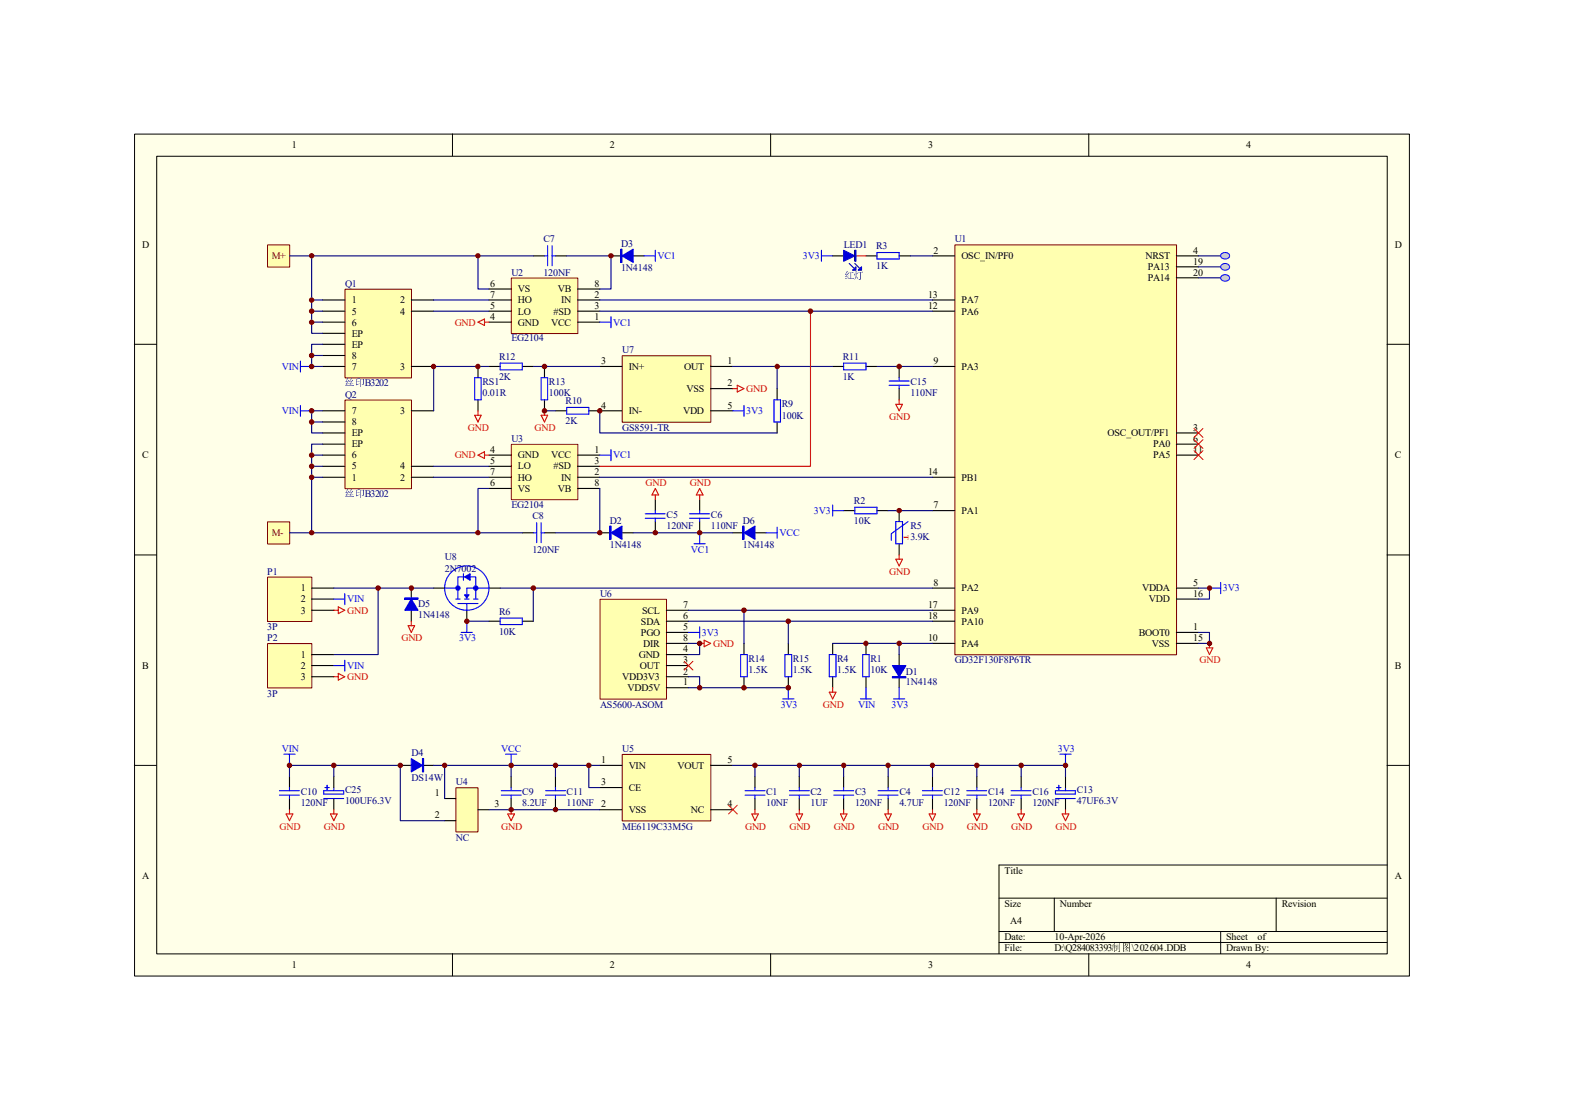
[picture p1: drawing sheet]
<svg xmlns="http://www.w3.org/2000/svg" width="297mm" height="210mm" viewBox="0 0 297 210" stroke-linecap="round" stroke-linejoin="round" font-family="sans-serif">
<path d="M25.4 25.4h241.1v159.2h-241.1z" fill="#ffffe8"/>
<g fill="none" stroke="#000" stroke-width=".19">
<path d="M25.4 25.4h241.1v159.2h-241.1zM29.6 29.5h232.7v150.9h-232.7zM85.6 25.3v4.2M145.7 25.3v4.2M205.9 25.3v4.2M25.4 65.1h4.2M262.3 65.1h4.1M25.4 104.9h4.2M262.3 104.9h4.1M25.4 144.7h4.2M262.3 144.7h4.1M188.9 169.8h73.4"/>
<path d="M188.9 176.1h73.4M188.9 178.2h73.4M199.3 169.8v6.3M230.8 176.1v4.2M241.3 169.8v6.3M262.3 163.6h-73.4v16.7M85.6 180.3v4.2M145.7 180.3v4.2M205.9 180.3v4.2"/>
</g>
<g fill="none" stroke="#000" stroke-width=".21">
<path d="M100.8 48.4h2.2M105 48.4h2.1M163.7 48.4h2.1M170 48.4h2.1M90.4 69.3v2.1M90.4 75.6v2.1M92.5 69.3h2.1M98.8 69.3h2M103 69.3v2.1M103 75.6v2.1M105 77.7h2.1M111.3 77.7h2.1"/>
<path d="M146.9 73.5v2.1M146.9 79.8v2.1M157.4 69.3h2.1M163.7 69.3h2.1M170 69.3v2.1M170 73.5v2.1M123.9 94.4v2.2M123.9 98.6v2.2M132.3 94.4v2.2M132.3 98.6v2.2M159.5 96.6h2.1M165.8 96.6h2.1"/>
<path d="M170 96.6v2M92.5 117.5h2.1M98.8 117.5h2M98.8 100.8h2M103 100.8h2M170 102.8v2.1M140.7 121.7v2.1M140.7 128v2M149.1 121.7v2.1M149.1 128v2M157.4 121.7v2.1M157.4 128v2"/>
<path d="M163.7 121.7v2.1M163.7 128v2M170 123.8v2.1M54.7 146.8v2.1M54.7 151v2.1M63.1 146.8v2.1M63.1 151v2.1M96.6 146.8v2.1M96.6 151v2.1M105 146.8v2.1M105 151v2.1M142.7 146.8v2.1"/>
<path d="M142.7 151v2.1M151.1 146.8v2.1M151.1 151v2.1M159.5 146.8v2.1M159.5 151v2.1M167.9 146.8v2.1M167.9 151v2.1M176.3 146.8v2.1M176.3 151v2.1M184.7 146.8v2.1M184.7 151v2.1M193.1 146.8v2.1"/>
<path d="M193.1 151v2.1M201.5 146.8v2.1M201.5 151v2.1"/>
</g>
<g fill="none" stroke="#00f" stroke-width=".21">
<path d="M103 48.4h.5M103.5 46.5v3.7M104.4 48.4h.6M104.4 46.5v3.7M165.8 47.8h4.2v1.2h-4.2zM89.7 71.4h1.3v4.2h-1.3zM94.6 68.7h4.2v1.2h-4.2zM102.3 71.4h1.2v4.2h-1.2zM107.1 77h4.2v1.3h-4.2zM146.3 75.6h1.3v4.2h-1.3zM159.5 68.7h4.2v1.2h-4.2zM168.1 72.1h3.8"/>
<path d="M168.1 72.9h3.8M170 71.4v.7M170 72.9v.6M101.5 98.8v3.8M102.3 98.8v3.8M122 97.2h3.8M122 98h3.8M123.9 96.6v.6M123.9 98v.6M130.4 97.2h3.8M130.4 98h3.8M132.3 96.6v.6"/>
<path d="M132.3 98v.6M161.6 95.9h4.2v1.3h-4.2zM169.4 98.6h1.2v4.2h-1.2zM171.7 98.6l-3.2 2.3v1.3M94.6 116.9h4.2v1.2h-4.2zM100.8 100.8h.7M102.3 100.8h.7M140 123.8h1.3v4.2h-1.3zM148.4 123.8h1.3v4.2h-1.3zM156.8 123.8h1.3v4.2h-1.3zM163.1 123.8h1.2v4.2h-1.2zM52.8 150.4h3.8"/>
<path d="M52.8 149.5h3.8M54.7 148.9v.6M54.7 150.4v.6M61.2 149.5h3.8v.7h-3.8zM61.2 151h3.8M61.4 148.9h.9M61.8 148.5v.8M63.1 148.9v.6M94.8 150.4h3.7M94.8 149.5h3.7M96.6 148.9v.6M96.6 150.4v.6"/>
<path d="M103.2 150.4h3.7M103.2 149.5h3.7M105 148.9v.6M105 150.4v.6M140.9 150.4h3.7M140.9 149.5h3.7M142.7 148.9v.6M142.7 150.4v.6M149.3 150.4h3.7M149.3 149.5h3.7M151.1 148.9v.6M151.1 150.4v.6"/>
<path d="M157.6 150.4h3.8M157.6 149.5h3.8M159.5 148.9v.6M159.5 150.4v.6M166 150.4h3.8M166 149.5h3.8M167.9 148.9v.6M167.9 150.4v.6M174.4 150.4h3.8M174.4 149.5h3.8M176.3 148.9v.6M176.3 150.4v.6"/>
<path d="M182.8 150.4h3.8M182.8 149.5h3.8M184.7 148.9v.6M184.7 150.4v.6M191.2 150.4h3.7M191.2 149.5h3.7M193.1 148.9v.6M193.1 150.4v.6M199.6 149.5h3.7v.7h-3.7zM199.6 151h3.7M199.8 148.9h.8M200.2 148.5v.8"/>
<path d="M201.5 148.9v.6"/>
</g>
<path d="M168.7 125.9h2.6l-1.3 2.1z" fill="#00f"/>
<path d="M168.7 125.9h2.6l-1.3 2.1zM168.7 128h2.6v.2h-2.6zM168.7 128.1h2.6" fill="none" stroke="#00f" stroke-width=".21"/>
<path d="M117.6 100.8h2.1M170 128v2" fill="none" stroke="#000" stroke-width=".21"/>
<path d="M115.5 100.8l2.1-1.3v2.5z" fill="#00f"/>
<path d="M115.3 99.5h.2v2.5h-.2zM115.4 99.5v2.5M115.5 100.8l2.1-1.3v2.5z" fill="none" stroke="#00f" stroke-width=".21"/>
<path d="M119.7 48.4h2.1M113.4 100.8h2.1" fill="none" stroke="#000" stroke-width=".21"/>
<path d="M117.6 48.4l2.1-1.3v2.5z" fill="#00f"/>
<path d="M117.4 47.1h.2v2.5h-.2zM117.5 47.1v2.5M117.6 48.4l2.1-1.3v2.5z" fill="none" stroke="#00f" stroke-width=".21"/>
<path d="M115.5 48.4h2.1M77.8 115.4v2.1" fill="none" stroke="#000" stroke-width=".21"/>
<path d="M77.8 113.3l1.2 2.1h-2.5z" fill="#00f"/>
<path d="M76.5 113.1h2.5v.2h-2.5zM76.5 113.2h2.5M77.8 113.3l1.2 2.1h-2.5z" fill="none" stroke="#00f" stroke-width=".21"/>
<path d="M77.8 111.2v2.1M142.7 100.8h2.2" fill="none" stroke="#000" stroke-width=".21"/>
<path d="M140.7 100.8l2-1.3v2.5z" fill="#00f"/>
<path d="M140.5 99.5h.2v2.5h-.2zM140.6 99.5v2.5M140.7 100.8l2-1.3v2.5z" fill="none" stroke="#00f" stroke-width=".21"/>
<path d="M138.6 100.8h2.1M75.7 144.7h2.1" fill="none" stroke="#000" stroke-width=".21"/>
<path d="M77.8 143.5l2.1 1.2-2.1 1.3z" fill="#00f"/>
<path d="M84.1 111.2h2.5v2.1M86.6 114.1h3.8M87.8 113.3h.9M89.5 113.3h.9M77.8 143.5l2.1 1.2-2.1 1.3zM79.9 143.5h.2v2.5h-.2zM80 143.5v2.5" fill="none" stroke="#00f" stroke-width=".21"/>
<path d="M88.3 115.4v2.1M79.9 144.7h2.1" fill="none" stroke="#000" stroke-width=".21"/>
<path d="M87.8 109.1l1.1-.6v1.2z" fill="#00f"/>
<path d="M86.6 111.2v-2.1h3.4v2.1M87.8 109.1l1.1-.6v1.2z" fill="none" stroke="#00f" stroke-width=".21"/>
<circle cx="86.6" cy="111.2" r=".42" fill="#00f"/>
<circle cx="86.6" cy="111.2" r=".42" fill="none" stroke="#00f" stroke-width=".19"/>
<circle cx="90" cy="111.2" r=".43" fill="#00f"/>
<circle cx="90" cy="111.2" r=".43" fill="none" stroke="#00f" stroke-width=".19"/>
<path d="M87.8 112.5h.9l-.4 .6z" fill="#00f"/>
<g fill="none" stroke="#00f" stroke-width=".21">
<path d="M86.2 113.3h.8M87.6 108.5v1.2M87.8 112.5h.9l-.4 .6zM88.3 114.1v1.3M90 111.2v2.1M92.5 111.2h-4.2v2.1"/>
<circle cx="88.3" cy="111.2" r="4.2"/>
</g>
<path d="M82 111.2h2.1M92.5 111.2h2.1" fill="none" stroke="#000" stroke-width=".21"/>
<path d="M180.6 46.4h41.9v77.4h-41.9z" fill="#ffffb0"/>
<path d="M180.5 46.3h42v77.5h-42z" fill="none" stroke="#7f0000" stroke-width=".19"/>
<g fill="none" stroke="#000" stroke-width=".21">
<path d="M176.3 48.4h4.2M176.3 58.8h4.2M176.3 56.7h4.2M222.4 48.4h4.2M222.4 50.5h4.2M222.4 52.5h4.2M176.3 69.3h4.2M176.3 96.6h4.2M176.3 90.3h4.2M222.4 81.9h4.2M222.4 84h4.2M222.4 86.1h4.2"/>
<path d="M176.3 111.2h4.2M176.3 115.4h4.2M176.3 117.5h4.2M222.4 119.6h4.2M222.4 111.2h4.2M222.4 113.3h4.2M176.3 121.7h4.2M222.4 121.7h4.2"/>
</g>
<path d="M96.7 52.6h12.6v10.5h-12.6z" fill="#ffffb0"/>
<path d="M96.7 52.6h12.6v10.5h-12.6z" fill="none" stroke="#7f0000" stroke-width=".19"/>
<path d="M92.5 56.7h4.1M92.5 58.8h4.1M92.5 54.7h4.1M109.2 56.7h4.2M109.2 58.8h4.2M109.2 54.7h4.2M92.5 60.9h4.1M109.2 60.9h4.2" fill="none" stroke="#000" stroke-width=".21"/>
<path d="M96.7 84.1h12.6v10.4h-12.6z" fill="#ffffb0"/>
<path d="M96.7 84h12.6v10.5h-12.6z" fill="none" stroke="#7f0000" stroke-width=".19"/>
<path d="M92.5 86.1h4.1M92.5 90.3h4.1M92.5 88.2h4.1M92.5 92.4h4.1M109.2 86.1h4.2M109.2 90.3h4.2M109.2 88.2h4.2M109.2 92.4h4.2" fill="none" stroke="#000" stroke-width=".21"/>
<path d="M117.7 142.7h16.7v12.5h-16.7z" fill="#ffffb0"/>
<path d="M117.6 142.7h16.8v12.5h-16.8z" fill="none" stroke="#7f0000" stroke-width=".19"/>
<path d="M113.4 144.7h4.2M113.4 153.1h4.2M113.4 148.9h4.2M134.4 144.7h4.2M134.4 153.1h4.2" fill="none" stroke="#000" stroke-width=".21"/>
<path d="M113.5 113.4h12.5v18.8h-12.5z" fill="#ffffb0"/>
<path d="M113.4 113.3h12.6v18.9h-12.6z" fill="none" stroke="#7f0000" stroke-width=".19"/>
<path d="M126 119.6h4.2M126 117.5h4.2M126 115.4h4.2M126 130h4.2M126 128h4.2M126 125.9h4.2M126 123.8h4.2M126 121.7h4.2" fill="none" stroke="#000" stroke-width=".21"/>
<path d="M117.7 67.3h16.7v12.5h-16.7z" fill="#ffffb0"/>
<path d="M117.6 67.3h16.8v12.5h-16.8z" fill="none" stroke="#7f0000" stroke-width=".19"/>
<path d="M113.4 69.3h4.2M113.4 77.7h4.2M134.4 69.3h4.2M134.4 73.5h4.2M134.4 77.7h4.2" fill="none" stroke="#000" stroke-width=".21"/>
<path d="M50.6 109.2h8.4v8.3h-8.4z" fill="#ffffb0"/>
<path d="M50.6 109.1h8.4v8.4h-8.4z" fill="none" stroke="#7f0000" stroke-width=".19"/>
<path d="M58.9 111.2h4.2M58.9 113.3h4.2M58.9 115.4h4.2" fill="none" stroke="#000" stroke-width=".21"/>
<path d="M50.6 121.8h8.4v8.3h-8.4z" fill="#ffffb0"/>
<path d="M50.6 121.7h8.4v8.4h-8.4z" fill="none" stroke="#7f0000" stroke-width=".19"/>
<path d="M58.9 123.8h4.2M58.9 125.9h4.2M58.9 128h4.2" fill="none" stroke="#000" stroke-width=".21"/>
<path d="M82 144.7h31.4M96.6 144.7v2.1M96.6 153.1h16.8M105 144.7v2.1M111.3 144.7v4.2h2.1" fill="none" stroke="#00007f" stroke-width=".21"/>
<path d="M96 153.9h1.3l-.7 1.3zM96.6 153.1v.8" fill="none" stroke="#f00" stroke-width=".21"/>
<path d="M95.6 142.6h2.1M96.6 142.6v2.1" fill="none" stroke="#00f" stroke-width=".21"/>
<path d="M86.2 149h4.2v8.3h-4.2z" fill="#ffffb0"/>
<path d="M86.2 149h4.2v8.3h-4.2z" fill="none" stroke="#7f0000" stroke-width=".19"/>
<path d="M84.1 151h2.1M84.1 155.2h2.1M90.4 153.1h2.1" fill="none" stroke="#000" stroke-width=".21"/>
<path d="M54.7 146.8v-2.1h21v10.5h8.4M63.1 144.7v2.1M84.1 144.7v6.3M92.5 153.1h4.1M138.6 144.7h62.9v2.1M142.7 144.7v2.1M151.1 144.7v2.1M159.5 144.7v2.1M167.9 144.7v2.1M176.3 144.7v2.1M184.7 144.7v2.1" fill="none" stroke="#00007f" stroke-width=".21"/>
<g fill="none" stroke="#f00" stroke-width=".21">
<path d="M54.1 153.9h1.3l-.7 1.3zM54.7 153.1v.8M62.5 153.9h1.3l-.7 1.3zM63.1 153.1v.8M142.2 153.9h1.2l-.7 1.3zM142.7 153.1v.8M150.5 153.9h1.3l-.7 1.3zM151.1 153.1v.8M158.9 153.9h1.2l-.6 1.3zM159.5 153.1v.8M167.3 153.9h1.2l-.6 1.3zM167.9 153.1v.8"/>
<path d="M175.7 153.9h1.2l-.6 1.3zM176.3 153.1v.8M184.1 153.9h1.2l-.6 1.3zM184.7 153.1v.8M200.8 153.9h1.3l-.6 1.3zM201.5 153.1v.8"/>
</g>
<path d="M53.7 142.6h2.1M54.7 142.6v2.1M200.4 142.6h2.1M201.5 142.6v2.1" fill="none" stroke="#00f" stroke-width=".21"/>
<path d="M137.7 152.3l1.7 1.6M139.4 152.3l-1.7 1.6" fill="none" stroke="#f00" stroke-width=".19"/>
<path d="M50.6 46.4h4.2v4.1h-4.2z" fill="#ffffb0"/>
<path d="M50.6 46.3h4.2v4.2h-4.2z" fill="none" stroke="#7f0000" stroke-width=".19"/>
<path d="M50.6 98.7h4.2v4.2h-4.2z" fill="#ffffb0"/>
<path d="M50.6 98.7h4.2v4.2h-4.2z" fill="none" stroke="#7f0000" stroke-width=".19"/>
<path d="M54.7 48.4h46.1" fill="none" stroke="#00007f" stroke-width=".21"/>
<path d="M65.3 54.7h12.5v16.8h-12.5z" fill="#ffffb0"/>
<path d="M65.2 54.7h12.6v16.8h-12.6z" fill="none" stroke="#7f0000" stroke-width=".19"/>
<path d="M61 56.7h4.2M61 58.8h4.2M77.8 56.7h4.2M77.8 58.8h4.2M61 69.3h4.2M61 60.9h4.2M61 67.2h4.2M61 65.1h4.2M61 63h4.2M77.8 69.3h4.2" fill="none" stroke="#000" stroke-width=".21"/>
<path d="M65.3 75.7h12.5v16.7h-12.5z" fill="#ffffb0"/>
<path d="M65.2 75.6h12.6v16.8h-12.6z" fill="none" stroke="#7f0000" stroke-width=".19"/>
<path d="M61 77.7h4.2M61 79.8h4.2M77.8 77.7h4.2M61 90.3h4.2M61 88.2h4.2M61 86.1h4.2M61 81.9h4.2M61 84h4.2M77.8 90.3h4.2M77.8 88.2h4.2" fill="none" stroke="#000" stroke-width=".21"/>
<g fill="none" stroke="#00007f" stroke-width=".21">
<path d="M58.9 56.7v6.3h2.1M58.9 48.4v8.3h2.1M58.9 58.8h2.1M82 58.8h10.5M82 56.7h10.5M90.4 48.4v6.3h2.1M107.1 48.4h8.4v6.3h-2.1M113.4 58.8h62.9M113.4 56.7h62.9M172.1 48.4h4.2M226.6 48.4h4.2M58.9 60.9h2.1"/>
<path d="M58.9 67.2h2.1M58.9 79.8h2.1M61 65.1h-2.1v4.2h2.1M61 77.7h-2.1v4.2h2.1M92.5 69.3h-10.5v8.4M100.8 69.3h12.6M103 77.7h2M113.4 77.7v4.2h33.5M138.6 69.3h18.8M146.9 69.3v4.2M165.8 69.3h10.5M58.9 88.2h2.1"/>
<path d="M58.9 86.1h2.1M58.9 90.3v10.5M61 84h-2.1v6.3h2.1M82 88.2h10.5M82 90.3h10.5M92.5 92.4h-2.1v8.4M113.4 92.4v8.4h-8.4M113.4 90.3h62.9M167.9 96.6h8.4M54.7 100.8h44.1M63.1 111.2h18.9M71.5 111.2v12.6h-8.4"/>
<path d="M88.3 117.5h4.2M94.6 111.2h81.7M100.8 111.2v6.3M119.7 100.8h18.9M130.2 117.5h46.1M130.2 115.4h46.1M140.7 115.4v6.3M149.1 117.5v4.2M226.6 119.6h2.1v2.1h-2.1M226.6 111.2h2.1v2.1h-2.1M130.2 128h2.1v2h-2.1M130.2 121.7h2.1v2.1h-2.1"/>
<path d="M132.3 130h16.8M157.4 121.7h18.9M170 121.7v2.1M193.1 144.7v2.1"/>
</g>
<g fill="none" stroke="#00f" stroke-width=".21">
<path d="M115.5 59.9v2.1M121.8 48.4h2.1M123.9 47.3v2.1M155.3 48.4h2.1M155.3 47.3v2.1M56.8 68.3v2.1M56.8 76.7v2M56.8 69.3h2.1M56.8 77.7h2.1M113.4 60.9h2.1M138.6 77.7h2.1M140.7 76.7v2"/>
<path d="M113.4 86.1h2.1M115.5 85v2.1M146.9 99.7v2.1M157.4 95.5v2.1M157.4 96.6h2.1M63.1 113.3h2.1M65.2 112.3v2M87.2 119.6h2.1M88.3 117.5v2.1M130.2 119.6h2.1M131.2 102.8h2.1M132.3 100.8v2"/>
<path d="M132.3 118.5v2.1M144.9 100.8h2M228.7 111.2h2.1M230.8 110.2v2.1M63.1 125.9h2.1M65.2 124.8v2.1M148 132.2h2.1M149.1 130v2.2M162.7 132.2h2.1M163.7 130v2.2M168.9 132.2h2.2M170 130v2.2"/>
</g>
<g fill="none" stroke="#f00" stroke-width=".21">
<path d="M153.2 58.8v29.4h-39.8M89.7 78.5h1.3l-.6 1.3zM90.4 77.7v.8M90.4 60.9l1.2-.6v1.3zM91.6 60.9h.9M102.3 78.5h1.2l-.5 1.3zM103 77.7v.8M138.6 73.5h.8M139.4 72.9l1.3 .6-1.3 .6zM169.4 76.5h1.2l-.6 1.2zM170 75.6v.9M90.4 86.1l1.2-.7v1.3z"/>
<path d="M91.6 86.1h.9M123.9 92.4l.6 1.2h-1.2zM123.9 93.6v.8M132.3 92.4l.6 1.2h-1.2zM132.3 93.6v.8M63.1 115.4h.9M64 114.8l1.2 .6-1.2 .6zM77.2 118.3h1.2l-.6 1.3zM77.8 117.5v.8M169.4 105.7h1.2l-.6 1.3zM170 104.9v.8M63.1 128h.9"/>
<path d="M64 127.3l1.2 .7-1.2 .6zM132.3 121.7h.8M133.1 121.1l1.3 .6-1.3 .6zM156.8 130.9h1.3l-.7 1.3zM157.4 130v.9M228.1 122.5h1.2l-.6 1.3zM228.7 121.7v.8M192.4 153.9h1.3l-.6 1.3zM193.1 153.1v.8"/>
</g>
<path d="M225.8 85.2l1.7 1.7M225.8 83.1l1.7 1.7M225.8 81l1.7 1.7M227.5 85.2l-1.7 1.7M227.5 83.1l-1.7 1.7M227.5 81l-1.7 1.7M129.4 125.1l1.6 1.6M131 125.1l-1.6 1.6" fill="none" stroke="#f00" stroke-width=".19"/>
<path d="M231 47.9a.91 .91 0 0 1 1.5 .5 .89 .89 0 0 1-.9 .6 .89 .89 0 0 1-.8-.7z" fill-rule="evenodd" fill="#cbcbcb"/>
<path d="M231 47.9a.91 .91 0 0 1 1.5 .5 .89 .89 0 0 1-.9 .6 .89 .89 0 0 1-.8-.7z" fill="none" stroke="#00f" stroke-width=".19"/>
<path d="M226.6 50.5h4.2" fill="none" stroke="#00007f" stroke-width=".21"/>
<path d="M231 50a.82 .82 0 0 1 1-.1 .82 .82 0 0 1 .4 .8 .83 .83 0 0 1-1 .4 .83 .83 0 0 1-.5-.9z" fill-rule="evenodd" fill="#cbcbcb"/>
<path d="M231 50a.82 .82 0 0 1 1-.1 .82 .82 0 0 1 .4 .8 .83 .83 0 0 1-1 .4 .83 .83 0 0 1-.5-.9z" fill="none" stroke="#00f" stroke-width=".19"/>
<path d="M226.6 52.5h4.2" fill="none" stroke="#00007f" stroke-width=".21"/>
<path d="M231 52.1a.91 .91 0 0 1 1.5 .5 .89 .89 0 0 1-.9 .6 .89 .89 0 0 1-.8-.7z" fill-rule="evenodd" fill="#cbcbcb"/>
<path d="M231 52.1a.91 .91 0 0 1 1.5 .5 .89 .89 0 0 1-.9 .6 .89 .89 0 0 1-.8-.7z" fill="none" stroke="#00f" stroke-width=".19"/>
<circle cx="90.4" cy="100.7" r=".4" fill="#7f0000"/>
<circle cx="90.4" cy="100.7" r=".4" fill="none" stroke="#7f0000" stroke-width=".19"/>
<circle cx="58.9" cy="67.2" r=".43" fill="#7f0000"/>
<circle cx="58.9" cy="67.2" r=".43" fill="none" stroke="#7f0000" stroke-width=".19"/>
<circle cx="58.9" cy="69.3" r=".43" fill="#7f0000"/>
<circle cx="58.9" cy="69.3" r=".43" fill="none" stroke="#7f0000" stroke-width=".19"/>
<circle cx="58.9" cy="77.7" r=".43" fill="#7f0000"/>
<circle cx="58.9" cy="77.7" r=".43" fill="none" stroke="#7f0000" stroke-width=".19"/>
<circle cx="58.9" cy="86.1" r=".43" fill="#7f0000"/>
<circle cx="58.9" cy="86.1" r=".43" fill="none" stroke="#7f0000" stroke-width=".19"/>
<circle cx="58.9" cy="88.2" r=".43" fill="#7f0000"/>
<circle cx="58.9" cy="88.2" r=".43" fill="none" stroke="#7f0000" stroke-width=".19"/>
<circle cx="58.9" cy="90.3" r=".43" fill="#7f0000"/>
<circle cx="58.9" cy="90.3" r=".43" fill="none" stroke="#7f0000" stroke-width=".19"/>
<circle cx="58.9" cy="56.7" r=".42" fill="#7f0000"/>
<circle cx="58.9" cy="56.7" r=".42" fill="none" stroke="#7f0000" stroke-width=".19"/>
<circle cx="58.9" cy="60.9" r=".42" fill="#7f0000"/>
<circle cx="58.9" cy="60.9" r=".42" fill="none" stroke="#7f0000" stroke-width=".19"/>
<circle cx="58.9" cy="58.8" r=".43" fill="#7f0000"/>
<circle cx="58.9" cy="58.8" r=".43" fill="none" stroke="#7f0000" stroke-width=".19"/>
<circle cx="58.9" cy="48.4" r=".42" fill="#7f0000"/>
<circle cx="58.9" cy="48.4" r=".42" fill="none" stroke="#7f0000" stroke-width=".19"/>
<circle cx="58.9" cy="100.7" r=".42" fill="#7f0000"/>
<circle cx="58.9" cy="100.7" r=".42" fill="none" stroke="#7f0000" stroke-width=".19"/>
<circle cx="58.9" cy="79.8" r=".43" fill="#7f0000"/>
<circle cx="58.9" cy="79.8" r=".43" fill="none" stroke="#7f0000" stroke-width=".19"/>
<circle cx="90.4" cy="48.4" r=".4" fill="#7f0000"/>
<circle cx="90.4" cy="48.4" r=".4" fill="none" stroke="#7f0000" stroke-width=".19"/>
<circle cx="146.9" cy="69.3" r=".42" fill="#7f0000"/>
<circle cx="146.9" cy="69.3" r=".42" fill="none" stroke="#7f0000" stroke-width=".19"/>
<circle cx="71.5" cy="111.2" r=".43" fill="#7f0000"/>
<circle cx="71.5" cy="111.2" r=".43" fill="none" stroke="#7f0000" stroke-width=".19"/>
<circle cx="100.8" cy="111.2" r=".42" fill="#7f0000"/>
<circle cx="100.8" cy="111.2" r=".42" fill="none" stroke="#7f0000" stroke-width=".19"/>
<circle cx="132.3" cy="130.1" r=".43" fill="#7f0000"/>
<circle cx="132.3" cy="130.1" r=".43" fill="none" stroke="#7f0000" stroke-width=".19"/>
<circle cx="132.3" cy="121.7" r=".43" fill="#7f0000"/>
<circle cx="132.3" cy="121.7" r=".43" fill="none" stroke="#7f0000" stroke-width=".19"/>
<circle cx="140.7" cy="115.4" r=".43" fill="#7f0000"/>
<circle cx="140.7" cy="115.4" r=".43" fill="none" stroke="#7f0000" stroke-width=".19"/>
<circle cx="149" cy="117.5" r=".43" fill="#7f0000"/>
<circle cx="149" cy="117.5" r=".43" fill="none" stroke="#7f0000" stroke-width=".19"/>
<circle cx="170" cy="121.7" r=".42" fill="#7f0000"/>
<circle cx="170" cy="121.7" r=".42" fill="none" stroke="#7f0000" stroke-width=".19"/>
<circle cx="153.2" cy="58.8" r=".43" fill="#7f0000"/>
<circle cx="153.2" cy="58.8" r=".43" fill="none" stroke="#7f0000" stroke-width=".19"/>
<circle cx="228.7" cy="121.7" r=".42" fill="#7f0000"/>
<circle cx="228.7" cy="121.7" r=".42" fill="none" stroke="#7f0000" stroke-width=".19"/>
<circle cx="228.7" cy="111.2" r=".42" fill="#7f0000"/>
<circle cx="228.7" cy="111.2" r=".42" fill="none" stroke="#7f0000" stroke-width=".19"/>
<circle cx="111.3" cy="144.7" r=".43" fill="#7f0000"/>
<circle cx="111.3" cy="144.7" r=".43" fill="none" stroke="#7f0000" stroke-width=".19"/>
<circle cx="96.6" cy="144.7" r=".42" fill="#7f0000"/>
<circle cx="96.6" cy="144.7" r=".42" fill="none" stroke="#7f0000" stroke-width=".19"/>
<circle cx="105" cy="144.7" r=".42" fill="#7f0000"/>
<circle cx="105" cy="144.7" r=".42" fill="none" stroke="#7f0000" stroke-width=".19"/>
<circle cx="84.1" cy="144.7" r=".42" fill="#7f0000"/>
<circle cx="84.1" cy="144.7" r=".42" fill="none" stroke="#7f0000" stroke-width=".19"/>
<circle cx="54.7" cy="144.7" r=".43" fill="#7f0000"/>
<circle cx="54.7" cy="144.7" r=".43" fill="none" stroke="#7f0000" stroke-width=".19"/>
<circle cx="63.1" cy="144.7" r=".43" fill="#7f0000"/>
<circle cx="63.1" cy="144.7" r=".43" fill="none" stroke="#7f0000" stroke-width=".19"/>
<circle cx="201.5" cy="144.7" r=".43" fill="#7f0000"/>
<circle cx="201.5" cy="144.7" r=".43" fill="none" stroke="#7f0000" stroke-width=".19"/>
<circle cx="142.7" cy="144.7" r=".42" fill="#7f0000"/>
<circle cx="142.7" cy="144.7" r=".42" fill="none" stroke="#7f0000" stroke-width=".19"/>
<circle cx="151.1" cy="144.7" r=".42" fill="#7f0000"/>
<circle cx="151.1" cy="144.7" r=".42" fill="none" stroke="#7f0000" stroke-width=".19"/>
<circle cx="159.5" cy="144.7" r=".41" fill="#7f0000"/>
<circle cx="159.5" cy="144.7" r=".41" fill="none" stroke="#7f0000" stroke-width=".19"/>
<circle cx="167.9" cy="144.7" r=".41" fill="#7f0000"/>
<circle cx="167.9" cy="144.7" r=".41" fill="none" stroke="#7f0000" stroke-width=".19"/>
<circle cx="176.3" cy="144.7" r=".41" fill="#7f0000"/>
<circle cx="176.3" cy="144.7" r=".41" fill="none" stroke="#7f0000" stroke-width=".19"/>
<circle cx="184.7" cy="144.7" r=".43" fill="#7f0000"/>
<circle cx="184.7" cy="144.7" r=".43" fill="none" stroke="#7f0000" stroke-width=".19"/>
<circle cx="193.1" cy="144.7" r=".43" fill="#7f0000"/>
<circle cx="193.1" cy="144.7" r=".43" fill="none" stroke="#7f0000" stroke-width=".19"/>
<circle cx="163.7" cy="121.7" r=".41" fill="#7f0000"/>
<circle cx="163.7" cy="121.7" r=".41" fill="none" stroke="#7f0000" stroke-width=".19"/>
<circle cx="140.7" cy="130.1" r=".43" fill="#7f0000"/>
<circle cx="140.7" cy="130.1" r=".43" fill="none" stroke="#7f0000" stroke-width=".19"/>
<circle cx="149" cy="130.1" r=".43" fill="#7f0000"/>
<circle cx="149" cy="130.1" r=".43" fill="none" stroke="#7f0000" stroke-width=".19"/>
<circle cx="102.9" cy="77.7" r=".43" fill="#7f0000"/>
<circle cx="102.9" cy="77.7" r=".43" fill="none" stroke="#7f0000" stroke-width=".19"/>
<circle cx="102.9" cy="69.3" r=".43" fill="#7f0000"/>
<circle cx="102.9" cy="69.3" r=".43" fill="none" stroke="#7f0000" stroke-width=".19"/>
<circle cx="113.4" cy="77.7" r=".42" fill="#7f0000"/>
<circle cx="113.4" cy="77.7" r=".42" fill="none" stroke="#7f0000" stroke-width=".19"/>
<circle cx="90.3" cy="69.3" r=".41" fill="#7f0000"/>
<circle cx="90.3" cy="69.3" r=".41" fill="none" stroke="#7f0000" stroke-width=".19"/>
<circle cx="170" cy="96.5" r=".41" fill="#7f0000"/>
<circle cx="170" cy="96.5" r=".41" fill="none" stroke="#7f0000" stroke-width=".19"/>
<circle cx="123.9" cy="100.7" r=".42" fill="#7f0000"/>
<circle cx="123.9" cy="100.7" r=".42" fill="none" stroke="#7f0000" stroke-width=".19"/>
<circle cx="132.3" cy="100.7" r=".42" fill="#7f0000"/>
<circle cx="132.3" cy="100.7" r=".42" fill="none" stroke="#7f0000" stroke-width=".19"/>
<circle cx="105" cy="153.1" r=".41" fill="#7f0000"/>
<circle cx="105" cy="153.1" r=".41" fill="none" stroke="#7f0000" stroke-width=".19"/>
<circle cx="170" cy="69.3" r=".42" fill="#7f0000"/>
<circle cx="170" cy="69.3" r=".42" fill="none" stroke="#7f0000" stroke-width=".19"/>
<circle cx="96.7" cy="153.1" r=".41" fill="#7f0000"/>
<circle cx="96.7" cy="153.1" r=".41" fill="none" stroke="#7f0000" stroke-width=".19"/>
<circle cx="113.4" cy="100.7" r=".41" fill="#7f0000"/>
<circle cx="113.4" cy="100.7" r=".41" fill="none" stroke="#7f0000" stroke-width=".19"/>
<circle cx="115.5" cy="48.4" r=".42" fill="#7f0000"/>
<circle cx="115.5" cy="48.4" r=".42" fill="none" stroke="#7f0000" stroke-width=".19"/>
<circle cx="77.8" cy="111.2" r=".41" fill="#7f0000"/>
<circle cx="77.8" cy="111.2" r=".41" fill="none" stroke="#7f0000" stroke-width=".19"/>
<circle cx="75.7" cy="144.7" r=".43" fill="#7f0000"/>
<circle cx="75.7" cy="144.7" r=".43" fill="none" stroke="#7f0000" stroke-width=".19"/>
<circle cx="88.3" cy="117.5" r=".42" fill="#7f0000"/>
<circle cx="88.3" cy="117.5" r=".42" fill="none" stroke="#7f0000" stroke-width=".19"/>
<circle cx="82" cy="69.3" r=".41" fill="#7f0000"/>
<circle cx="82" cy="69.3" r=".41" fill="none" stroke="#7f0000" stroke-width=".19"/>
<path d="M157.4 48.4h4.2" fill="none" stroke="#000" stroke-width=".21"/>
<path d="M161.6 48.4h2.1" fill="none" stroke="#ee0e21" stroke-width=".21"/>
<path d="M160.6 49.8l.8 .9M161.6 49.8l.9 .9" fill="none" stroke="#0000bf" stroke-width=".21"/>
<path d="M159.5 47.3l2.1 1.1-2.1 1z" fill="#0000bf"/>
<path d="M159.5 47.3l2.1 1.1-2.1 1zM161.6 47.3h.2v2.1h-.2z" fill="none" stroke="#0000bf" stroke-width=".21"/>
<path d="M161.7 47.3v2.1" fill="none" stroke="#bf0000" stroke-width=".21"/>
<path d="M162.9 50.5v.6h-.6z" fill="#0000bf"/>
<path d="M162.3 51.1l.6-.6v.6z" fill="none" stroke="#0000bf" stroke-width=".21"/>
<path d="M161.8 50.5v.6h-.6z" fill="#0000bf"/>
<path d="M161.2 51.1l.6-.6v.6z" fill="none" stroke="#0000bf" stroke-width=".21"/>
<g font-size="1.9">
<text x="55.2" y="28">1</text>
<text x="115.3" y="28">2</text>
<text x="175.5" y="28">3</text>
<text x="235.6" y="28">4</text>
<text x="26.9" y="46.9">D</text>
<text x="176.5" y="48">2</text>
<text x="225.6" y="48">4</text>
<text x="263.7" y="46.9">D</text>
<text x="181.8" y="49">OSC_IN/PF0</text>
<text x="216.6" y="49">NRST</text>
<text x="217" y="51.1">PA13</text>
<text x="217" y="53.2">PA14</text>
<text x="225.6" y="50">19</text>
<text x="225.6" y="52.1">20</text>
<text x="66.5" y="57.4">1</text>
<text x="66.5" y="59.5">5</text>
<text x="75.7" y="57.4">2</text>
<text x="75.7" y="59.5">4</text>
<text x="92.7" y="58.4">5</text>
<text x="92.7" y="54.2">6</text>
<text x="92.7" y="56.3">7</text>
<text x="97.9" y="59.5">LO</text>
<text x="97.9" y="55.3">VS</text>
<text x="97.9" y="57.4">HO</text>
<text x="104.6" y="59.5">#SD</text>
<text x="105.5" y="55.3">VB</text>
<text x="106.1" y="57.4">IN</text>
<text x="112.4" y="54.2">8</text>
<text x="112.4" y="56.3">2</text>
<text x="112.4" y="58.4">3</text>
<text x="175.5" y="58.4">12</text>
<text x="175.5" y="56.3">13</text>
<text x="181.8" y="59.5">PA6</text>
<text x="181.8" y="57.4">PA7</text>
<text x="66.5" y="61.6">6</text>
<text x="66.5" y="65.7">EP</text>
<text x="66.5" y="63.7">EP</text>
<text x="92.7" y="60.5">4</text>
<text x="97.9" y="61.6">GND</text>
<text x="104.2" y="61.6">VCC</text>
<text x="112.4" y="60.5">1</text>
<text x="66.5" y="69.9">7</text>
<text x="66.5" y="67.9">8</text>
<text x="75.7" y="69.9">3</text>
<text x="113.7" y="68.9">3</text>
<text x="118.9" y="69.9">IN+</text>
<text x="129.4" y="69.9">OUT</text>
<text x="137.5" y="68.9">1</text>
<text x="176.5" y="68.9">9</text>
<text x="181.8" y="69.9">PA3</text>
<text x="113.7" y="77.3">4</text>
<text x="129.8" y="74.1">VSS</text>
<text x="137.5" y="73.1">2</text>
<text x="137.5" y="77.3">5</text>
<text x="66.5" y="78.3">7</text>
<text x="66.5" y="80.4">8</text>
<text x="66.5" y="82.5">EP</text>
<text x="75.7" y="78.3">3</text>
<text x="118.9" y="78.3">IN-</text>
<text x="129.2" y="78.3">VDD</text>
<text x="209.4" y="82.5">OSC_OUT/PF1</text>
<text x="225.6" y="81.4">3</text>
<text x="225.6" y="83.6">6</text>
<text x="26.9" y="86.7">C</text>
<text x="66.5" y="88.8">5</text>
<text x="66.5" y="86.7">6</text>
<text x="66.5" y="84.6">EP</text>
<text x="75.7" y="88.8">4</text>
<text x="92.7" y="85.6">4</text>
<text x="92.7" y="87.8">5</text>
<text x="92.7" y="89.8">7</text>
<text x="97.9" y="86.7">GND</text>
<text x="97.9" y="88.8">LO</text>
<text x="104.2" y="86.7">VCC</text>
<text x="104.6" y="88.8">#SD</text>
<text x="112.4" y="85.6">1</text>
<text x="112.4" y="89.8">2</text>
<text x="112.4" y="87.8">3</text>
<text x="175.5" y="89.8">14</text>
<text x="218" y="84.6">PA0</text>
<text x="218" y="86.7">PA5</text>
<text x="225.6" y="85.6">11</text>
<text x="263.7" y="86.7">C</text>
<text x="66.5" y="90.9">1</text>
<text x="75.7" y="90.9">2</text>
<text x="92.7" y="91.9">6</text>
<text x="97.9" y="93">VS</text>
<text x="97.9" y="90.9">HO</text>
<text x="105.5" y="93">VB</text>
<text x="106.1" y="90.9">IN</text>
<text x="112.4" y="91.9">8</text>
<text x="181.8" y="90.9">PB1</text>
<text x="176.5" y="96.1">7</text>
<text x="181.8" y="97.2">PA1</text>
<text x="56.9" y="111.8">1</text>
<text x="56.9" y="113.9">2</text>
<text x="176.5" y="110.8">8</text>
<text x="181.8" y="111.8">PA2</text>
<text x="215.9" y="111.8">VDDA</text>
<text x="217.2" y="113.9">VDD</text>
<text x="225.6" y="110.8">5</text>
<text x="225.6" y="112.9">16</text>
<text x="56.9" y="116">3</text>
<text x="121.2" y="118.1">SDA</text>
<text x="121.4" y="116">SCL</text>
<text x="129.2" y="119.2">5</text>
<text x="129.2" y="117.1">6</text>
<text x="129.2" y="115">7</text>
<text x="175.5" y="115">17</text>
<text x="175.5" y="117.1">18</text>
<text x="181.8" y="116">PA9</text>
<text x="181.8" y="118.1">PA10</text>
<text x="225.6" y="119.2">1</text>
<text x="56.9" y="124.4">1</text>
<text x="120.8" y="124.4">GND</text>
<text x="121.2" y="120.2">PGO</text>
<text x="121.6" y="122.3">DIR</text>
<text x="129.2" y="125.4">3</text>
<text x="129.2" y="121.2">8</text>
<text x="129.2" y="123.4">4</text>
<text x="175.5" y="121.2">10</text>
<text x="181.8" y="122.3">PA4</text>
<text x="215.3" y="120.2">BOOT0</text>
<text x="217.8" y="122.3">VSS</text>
<text x="225.6" y="121.2">15</text>
<text x="26.9" y="126.5">B</text>
<text x="56.9" y="126.5">2</text>
<text x="56.9" y="128.6">3</text>
<text x="117.6" y="128.6">VDD3V3</text>
<text x="118.7" y="130.7">VDD5V</text>
<text x="121" y="126.5">OUT</text>
<text x="129.2" y="127.6">2</text>
<text x="129.2" y="129.6">1</text>
<text x="263.7" y="126.5">B</text>
<text x="113.7" y="144.3">1</text>
<text x="113.7" y="148.5">3</text>
<text x="118.9" y="145.3">VIN</text>
<text x="118.9" y="149.5">CE</text>
<text x="128.1" y="145.3">VOUT</text>
<text x="137.5" y="144.3">5</text>
<text x="82.2" y="150.6">1</text>
<text x="82.2" y="154.8">2</text>
<text x="93.5" y="152.7">3</text>
<text x="113.7" y="152.7">2</text>
<text x="118.9" y="153.7">VSS</text>
<text x="130.6" y="153.7">NC</text>
<text x="137.5" y="152.7">4</text>
<text x="26.9" y="166.3">A</text>
<text x="189.9" y="165.2">Title</text>
<text x="263.7" y="166.3">A</text>
<text x="189.9" y="171.5">Size</text>
<text x="200.4" y="171.5">Number</text>
<text x="242.4" y="171.5">Revision</text>
<text x="189.9" y="177.8">Date:</text>
<text x="189.9" y="179.9">File:</text>
<text x="191" y="174.7">A4</text>
<text x="199.4" y="179.9">D:\Q284083393制制\202604.DDB</text>
<text x="199.4" y="177.8">10-Apr-2026</text>
<text x="231.9" y="177.8">Sheet</text>
<text x="231.9" y="179.9">Drawn By:</text>
<text x="237.8" y="177.8">of</text>
<text x="55.2" y="183">1</text>
<text x="115.3" y="183">2</text>
<text x="175.5" y="183">3</text>
<text x="235.6" y="183">4</text>
</g>
<g font-size="1.9" fill="#00007f">
<text x="102.7" y="45.8">C7</text>
<text x="117.4" y="46.7">D3</text>
<text x="159.6" y="46.9">LED1</text>
<text x="165.6" y="47.1">R3</text>
<text x="180.5" y="45.8">U1</text>
<text x="96.7" y="52.1">U2</text>
<text x="102.7" y="52.1">120NF</text>
<text x="117.4" y="51.3">1N4148</text>
<text x="159.6" y="52.7">红红</text>
<text x="165.6" y="50.9">1K</text>
<text x="65.2" y="54.2">Q1</text>
<text x="96.7" y="64.5">EG2104</text>
<text x="94.4" y="68.1">R12</text>
<text x="94.4" y="71.8">2K</text>
<text x="117.6" y="66.8">U7</text>
<text x="159.3" y="68.1">R11</text>
<text x="159.3" y="71.8">1K</text>
<text x="65.2" y="73.1">丝丝B3202</text>
<text x="65.2" y="75.2">Q2</text>
<text x="91.2" y="72.9">RS1</text>
<text x="91.2" y="75">0.01R</text>
<text x="103.8" y="72.9">R13</text>
<text x="103.8" y="75">100K</text>
<text x="106.9" y="76.4">R10</text>
<text x="147.8" y="77">R9</text>
<text x="172.1" y="72.9">C15</text>
<text x="172.1" y="75">110NF</text>
<text x="96.7" y="83.6">U3</text>
<text x="106.9" y="80.2">2K</text>
<text x="117.6" y="81.4">GS8591-TR</text>
<text x="147.8" y="79.2">100K</text>
<text x="65.2" y="94">丝丝B3202</text>
<text x="161.5" y="95.3">R2</text>
<text x="96.7" y="96.1">EG2104</text>
<text x="100.7" y="98.2">C8</text>
<text x="115.3" y="99.1">D2</text>
<text x="126" y="98">C5</text>
<text x="126" y="100.1">120NF</text>
<text x="134.4" y="98">C6</text>
<text x="134.4" y="100.1">110NF</text>
<text x="140.5" y="99.1">D6</text>
<text x="161.5" y="99.1">10K</text>
<text x="172.1" y="100.1">R5</text>
<text x="84.1" y="106">U8</text>
<text x="100.7" y="104.5">120NF</text>
<text x="115.3" y="103.7">1N4148</text>
<text x="140.5" y="103.7">1N4148</text>
<text x="172.1" y="102.2">3.9K</text>
<text x="50.5" y="108.7">P1</text>
<text x="84.1" y="108.1">2N7002</text>
<text x="113.5" y="112.9">U6</text>
<text x="50.5" y="119.2">3P</text>
<text x="79.1" y="114.8">D5</text>
<text x="79.1" y="116.8">1N4148</text>
<text x="94.4" y="116.2">R6</text>
<text x="50.5" y="121.2">P2</text>
<text x="94.4" y="120">10K</text>
<text x="141.5" y="125.2">R14</text>
<text x="149.9" y="125.2">R15</text>
<text x="158.3" y="125.2">R4</text>
<text x="164.6" y="125.2">R1</text>
<text x="180.5" y="125.4">GD32F130F8P6TR</text>
<text x="50.5" y="131.7">3P</text>
<text x="141.5" y="127.3">1.5K</text>
<text x="149.9" y="127.3">1.5K</text>
<text x="158.3" y="127.3">1.5K</text>
<text x="164.6" y="127.3">10K</text>
<text x="171.3" y="127.6">D1</text>
<text x="171.3" y="129.6">1N4148</text>
<text x="113.5" y="133.8">AS5600-ASOM</text>
<text x="77.8" y="143">D4</text>
<text x="117.6" y="142.2">U5</text>
<text x="65.2" y="149.9">C25</text>
<text x="77.8" y="147.7">DS14W</text>
<text x="86.2" y="148.5">U4</text>
<text x="203.6" y="149.9">C13</text>
<text x="56.9" y="150.4">C10</text>
<text x="56.9" y="152.5">120NF</text>
<text x="65.2" y="152.1">100UF6.3V</text>
<text x="98.8" y="150.4">C9</text>
<text x="98.8" y="152.5">8.2UF</text>
<text x="107.1" y="150.4">C11</text>
<text x="107.1" y="152.5">110NF</text>
<text x="144.9" y="150.4">C1</text>
<text x="144.9" y="152.5">10NF</text>
<text x="153.2" y="150.4">C2</text>
<text x="153.2" y="152.5">1UF</text>
<text x="161.7" y="150.4">C3</text>
<text x="161.7" y="152.5">120NF</text>
<text x="170" y="150.4">C4</text>
<text x="170" y="152.5">4.7UF</text>
<text x="178.4" y="150.4">C12</text>
<text x="178.4" y="152.5">120NF</text>
<text x="186.8" y="150.4">C14</text>
<text x="186.8" y="152.5">120NF</text>
<text x="195.2" y="150.4">C16</text>
<text x="195.2" y="152.5">120NF</text>
<text x="203.6" y="152.1">47UF6.3V</text>
<text x="86.2" y="159">NC</text>
<text x="117.6" y="156.9">ME6119C33M5G</text>
</g>
<g font-size="1.9" fill="#7f0000">
<text x="51.4" y="49">M+</text>
<text x="51.4" y="101.3">M-</text>
</g>
<g font-size="1.9" fill="#00f">
<text x="124.3" y="49">VC1</text>
<text x="151.8" y="49">3V3</text>
<text x="115.9" y="61.6">VC1</text>
<text x="53.3" y="69.9">VIN</text>
<text x="53.3" y="78.3">VIN</text>
<text x="141.1" y="78.3">3V3</text>
<text x="115.9" y="86.7">VC1</text>
<text x="147.4" y="101.3">VCC</text>
<text x="153.9" y="97.2">3V3</text>
<text x="130.6" y="104.5">VC1</text>
<text x="65.7" y="113.9">VIN</text>
<text x="231.2" y="111.8">3V3</text>
<text x="86.8" y="121.2">3V3</text>
<text x="132.7" y="120.2">3V3</text>
<text x="65.7" y="126.5">VIN</text>
<text x="147.6" y="133.8">3V3</text>
<text x="162.3" y="133.8">VIN</text>
<text x="168.6" y="133.8">3V3</text>
<text x="53.3" y="142.2">VIN</text>
<text x="94.8" y="142.2">VCC</text>
<text x="200" y="142.2">3V3</text>
</g>
<g font-size="1.9" fill="#f00">
<text x="86" y="61.6">GND</text>
<text x="141.1" y="74.1">GND</text>
<text x="88.5" y="81.4">GND</text>
<text x="101.1" y="81.4">GND</text>
<text x="168.1" y="79.4">GND</text>
<text x="86" y="86.7">GND</text>
<text x="122" y="91.9">GND</text>
<text x="130.4" y="91.9">GND</text>
<text x="168.1" y="108.7">GND</text>
<text x="65.7" y="116">GND</text>
<text x="75.9" y="121.2">GND</text>
<text x="134.8" y="122.3">GND</text>
<text x="226.8" y="125.4">GND</text>
<text x="65.7" y="128.6">GND</text>
<text x="155.6" y="133.8">GND</text>
<text x="52.9" y="156.9">GND</text>
<text x="61.3" y="156.9">GND</text>
<text x="94.8" y="156.9">GND</text>
<text x="140.9" y="156.9">GND</text>
<text x="149.3" y="156.9">GND</text>
<text x="157.6" y="156.9">GND</text>
<text x="166" y="156.9">GND</text>
<text x="174.5" y="156.9">GND</text>
<text x="182.8" y="156.9">GND</text>
<text x="191.2" y="156.9">GND</text>
<text x="199.6" y="156.9">GND</text>
</g>
<text font-size="1.3" fill="#bf0000" x="170.9" y="101.2" transform="rotate(90 170.9 101.2)">T</text>
</svg>
